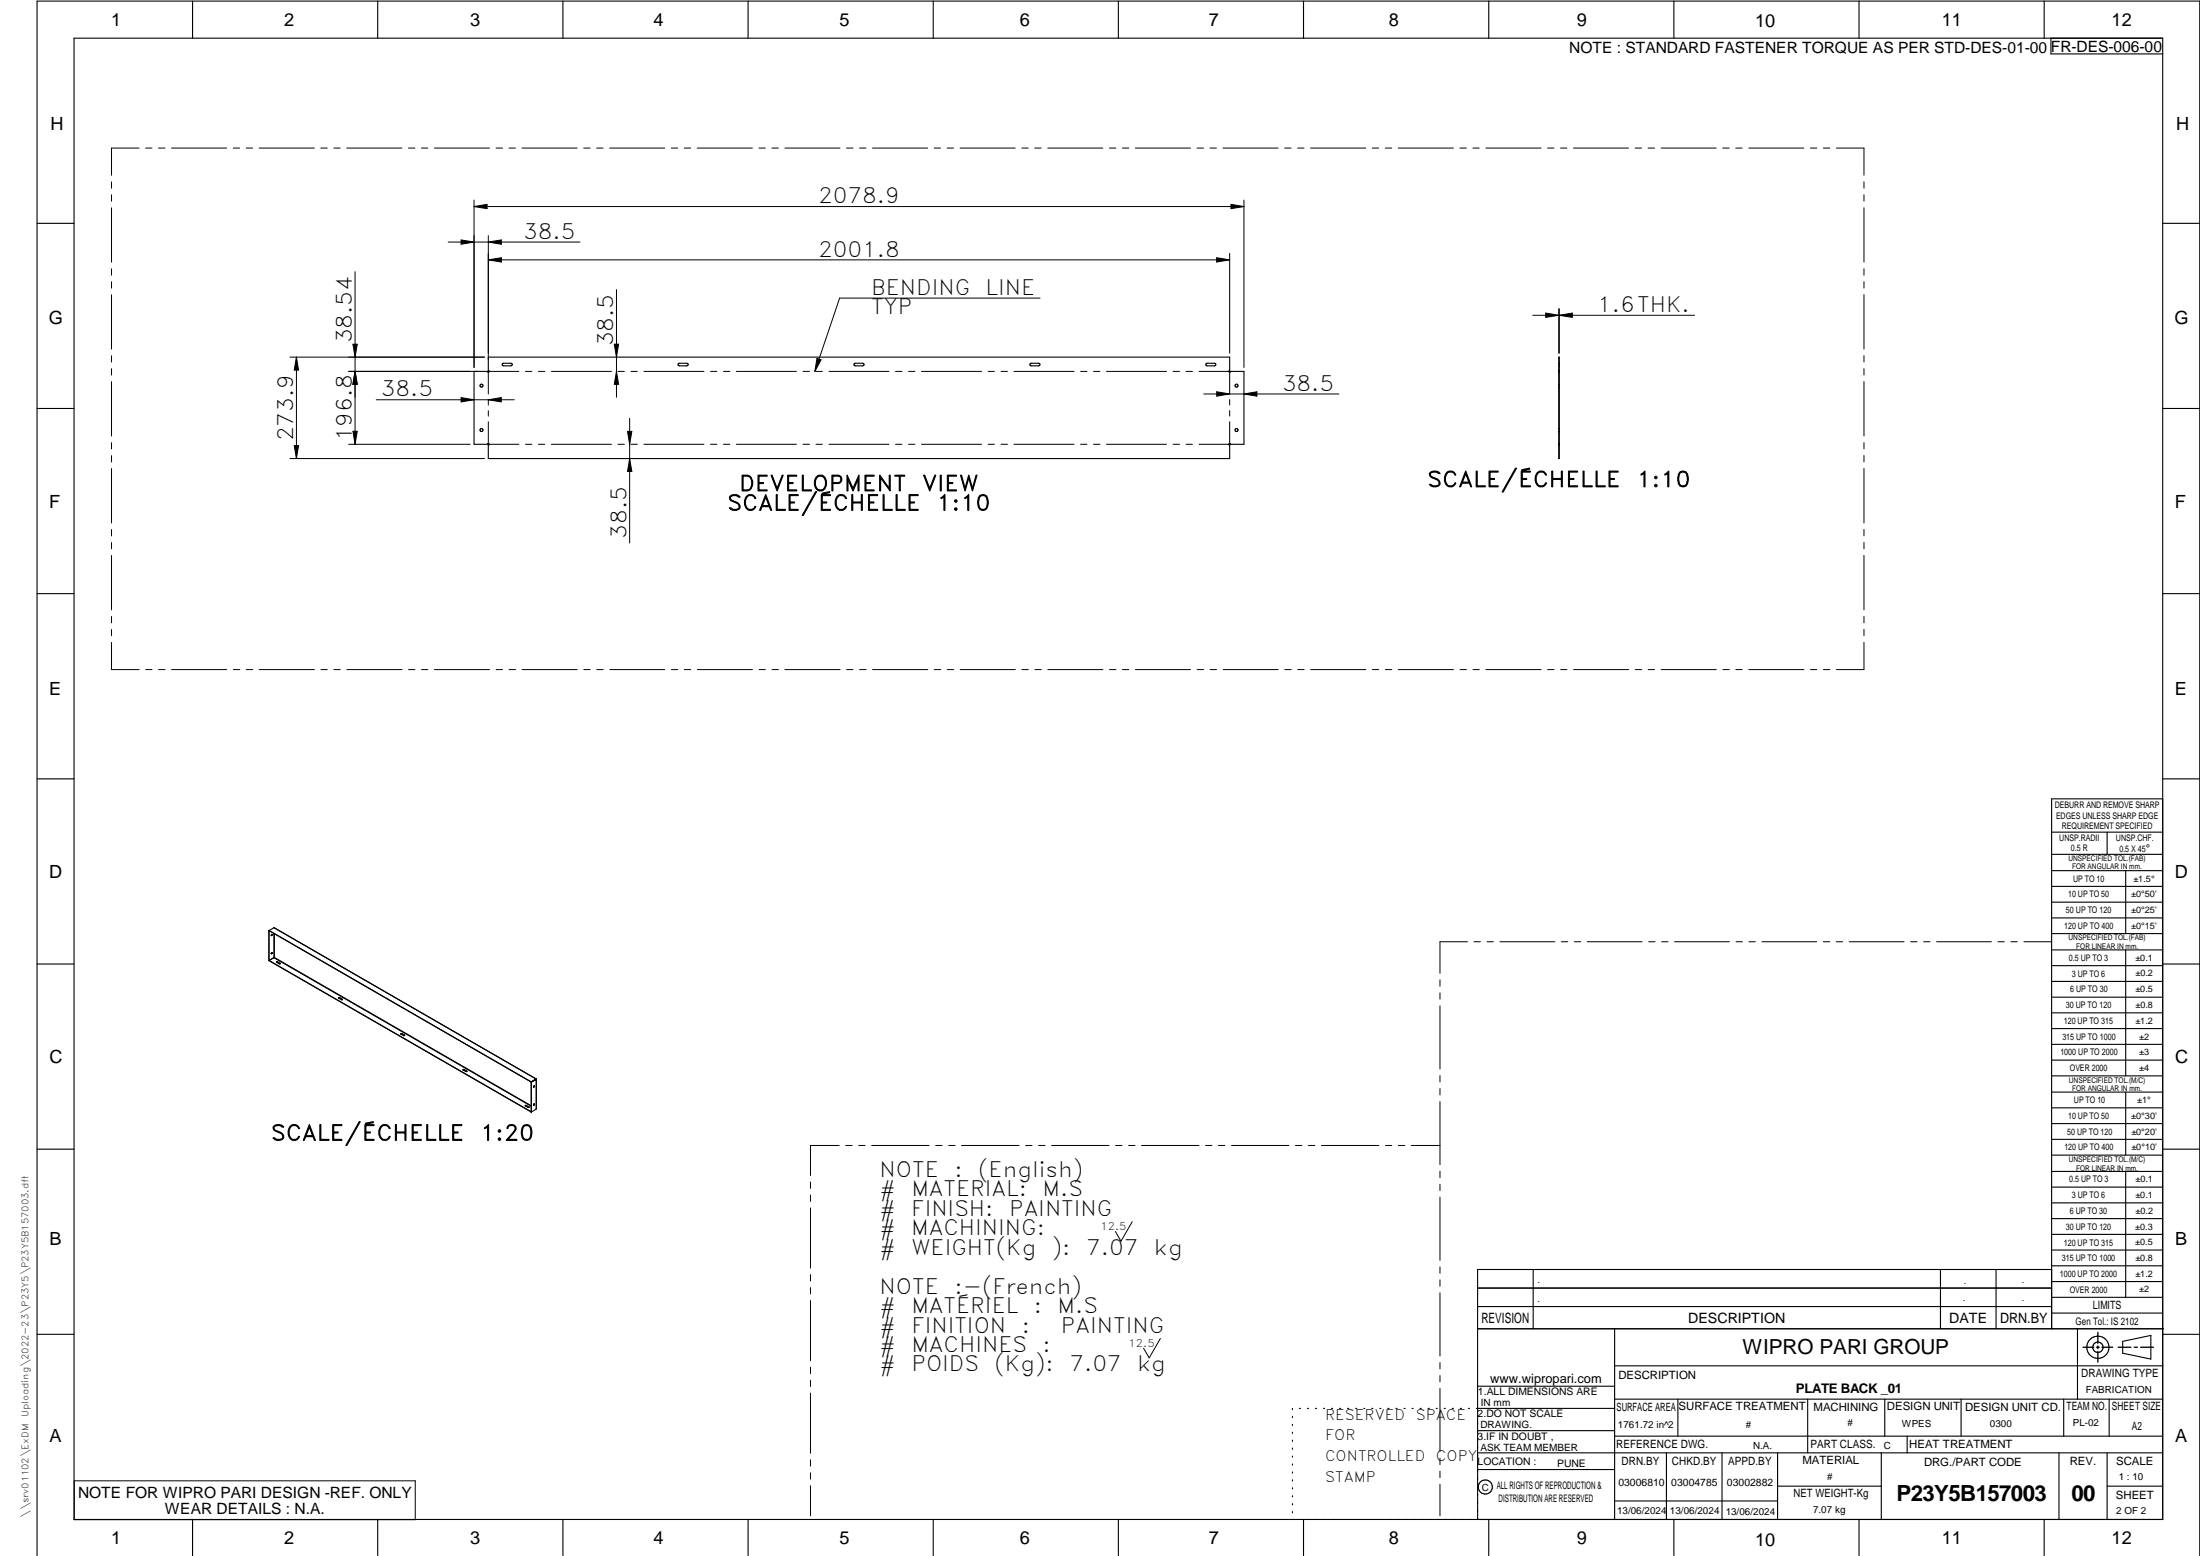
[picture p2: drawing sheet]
<svg xmlns="http://www.w3.org/2000/svg" width="594mm" height="420mm" viewBox="0 0 594 420" stroke-linecap="round" stroke-linejoin="round" font-family="sans-serif">
<g fill="none" stroke="#000" stroke-width=".3">
<path d="M20 10.3h564v400h-564zM52 .3v10M102 .3v10M152 .3v10M202 .3v10M252 .3v10M302 .3v10M352 .3v10M402 .3v10M452 .3v10M502 .3v10M552 .3v10"/>
<path d="M553.8 10.3v4.3h30.2M10 60.3h10M584 60.3h10M135.8 98.1h2.2l.3 .3-.3 .4h-2l-.3-.2zM183.1 98.3l.4-.2h2l.3 .3-.3 .4h-2l-.4-.2zM230.8 98.1h2.2l.3 .3-.3 .4h-2l-.4-.4zM278.3 98.1h2.2l.3 .3-.3 .4h-2l-.4-.4zM325.7 98.3l.3-.2h2l.3 .3-.3 .4h-2l-.3-.2zM420.9 96.4h.2v27.4h-.2zM10 110.3h10M128 100.3h3.7v.2h.3v-.4h-.1v-3.7h200.2v3.7h-.2v.4h.3v-.2h3.7v19.7h-3.7v-.2h-.3v.3h.2v3.7h-200.2v-3.7h.1v-.3h-.3v.2h-3.7zM420.9 100.3h.2"/>
<path d="M420.9 120h.2M420.9 100.1h.2M584 110.3h10M420.9 120.1h.2M10 160.3h10M584 160.3h10M10 210.3h10M584 215.7h-30v143.1M584 210.3h10M554 230.7h30M554 224.7h30M554 235.1h30"/>
<path d="M554 239.4h30M569 224.7v6M574 235.1v17M72.6 251.3l.1 8.1M72.6 251.3h.1M72.7 251.3h.1M72.7 251.2v8.2l70.7 40.9M72.7 259.4l70.7 40.8M72.7 251.2l70.7 41M72.7 251.2l-.1 .1M73.4 252.3l-.1 .3M73.4 257.2l-.1 .3"/>
<path d="M73.5 252.3l-.2 .3M73.5 257.2l-.2 .4M74 258.6l-1.3 .8M74 258.6h.1M74 258.5h.1M74 252.1v6.5M74 250.5h.1M74 250.5l-1.3 .7M74 258.6l69.4 40.1M74 250.5l70.8 40.8M74.1 258.5l-.1 .1M74.1 252.1v6.4"/>
<path d="M74.1 258.5l69.3 40.1M74.6 259.8l.8 .5 .2-.2M74.9 259.8l.7 .4M74.9 259.7l.7 .4M74.9 259.7l-.3 .1M74.9 259.7v.1M74.9 259.8h-.3M554 243.6h30M554 247.9h30M554 252.1h30M554 256.5h30M574 256.5v34"/>
<path d="M10 260.3h10M75.6 260.2h.1M75.6 260.1v.1M91.4 269.5l.8 .5 .3-.1M91.7 269.4l-.3 .1M91.7 269.4l.7 .4M91.7 269.4v.1M91.7 269.5h-.3M91.7 269.5l.7 .4M92.4 269.8l.1 .1M92.4 269.9h.1M92.4 269.8v.1"/>
<path d="M108.5 279.1l-.3 .1 .8 .5 .2-.2M108.5 279.1l.7 .4M108.5 279.1v.1M108.5 279.2h-.3M108.5 279.2l.7 .4M109.2 279.6h.1M109.2 279.5v.1M554 260.8h30M554 265h30M554 269.3h30M554 273.5h30M554 277.7h30"/>
<path d="M584 260.3h10M125 288.9l.8 .4 .2-.1M125.3 288.8l-.3 .1M125.3 288.8l.7 .4M125.3 288.8v.1M125.3 288.9h-.3M125.3 288.9l.7 .4M126 289.3h.1M126 289.2v.1M141.9 298.5l.7 .5h.3M141.9 298.5l.2 .1M141.9 298.5l-.1 .1"/>
<path d="M142.1 298.5h-.2M142.1 298.5l.7 .5M142.1 298.5v.1M142.1 298.6l.7 .4M142.8 299h.1M143.4 292.2h.1M144.1 293.3h.2l-.1 .2zM144.1 298.2l.2-.1v.2l-.2 .2zM144.3 293.2l-.2 .3M144.3 298.1l-.2 .3M144.7 291.4l.1 .1M144.7 291.4h.1"/>
<path d="M144.7 291.4l-1.3 .7v8.2M144.7 291.4l-1.3 .8M144.8 291.3v.1M144.8 291.3l-.1 .1M144.8 291.4v.1M144.8 291.5v8l-1.3 .7M144.8 291.5l-1.3 .7M144.8 291.4h-.1M144.8 291.5h.1M144.8 291.5v7.9M554 282h30M554 286.3h30"/>
<path d="M554 290.5h30M554 294.9h30M554 299.1h30M574 294.9v17M10 310.3h10M143.4 300.2h.1M143.5 300.2l-.1 .1M554 303.4h30M554 307.7h30M554 311.9h30M554 316.3h30M574 316.3v34"/>
<path d="M584 310.3h10M554 320.5h30M554 324.8h30M554 329.1h30M554 333.3h30M554 337.5h30M399 358.8h185.3M399 352.8h155M399 347.8h155M414 342.8v16M436 358.8v51.5M524 342.8v16"/>
<path d="M539 342.8v16M554 342.8h-155v67.5M554 341.8h30M554 346.1h30M554 350.3h30M554 354.6h30M561 358.8v19M10 360.3h10M399 374.3h37M436 368.8h148M436 377.8h148M453.1 377.8v10"/>
<path d="M488.1 377.8v14.5M508.9 377.8v10M529.6 377.8v10M557.3 377.8v10M569.5 377.8v10M573.2 362.2l7.6-1.6v6.4l-7.6-1.6zM584 360.3h10M349 380.3v.3M349 382.4v.4M349 384.6v.3M349 386.7v.4M349 388.9v.3"/>
<path d="M349 391v.4M349 393.2v.3M349 395.3v.3M349 397.4v.4M349 399.6v.3M350.9 380.3h.3M353 380.3h.3M355.2 380.3h.3M357.4 380.3h.3M359.6 380.3h.3M361.7 380.3h.3M363.9 380.3h.3"/>
<path d="M366.1 380.3h.3M368.3 380.3h.3M370.4 380.3h.3M372.6 380.3h.3M374.8 380.3h.3M376.9 380.3h.4M379.1 380.3h.3M381.3 380.3h.3M383.4 380.3h.4M385.6 380.3h.4M387.8 380.3h.3M390 380.3h.3"/>
<path d="M392.1 380.3h.4M394.3 380.3h.4M396.5 380.3h.3M399 396.8h37M399 392.3h185M399 386.3h37M436 387.8h148M436 380.3h-37.3M450 392.3v18M465 392.3v18M480 392.3v18M508 392.3v18"/>
<path d="M515 387.8v4.5M556 392.3v18M569 392.3v18M52 410.3v9.8M102 410.3v9.8M152 410.3v9.8M202 410.3v9.8M252 410.3v9.8M302 410.3v9.8M349 401.7v.4M349 403.9v.3M349 406v.4"/>
<path d="M349 408.2v.3M352 410.3v9.8M402 410.3v9.8M436 405.3h44M452 410.3v9.8M480 401.3h28M502 410.3v9.8M552 410.3v9.8M569 401.3h15M10 420.1v-419.8h584v419.8"/>
<circle cx="130" cy="104.1" r=".4"/>
<circle cx="130" cy="116.1" r=".4"/>
<circle cx="333.9" cy="104.1" r=".4"/>
<circle cx="333.9" cy="116.1" r=".4"/>
<circle cx="566.5" cy="363.8" r="1.4"/>
<circle cx="566.5" cy="363.8" r="3"/>
<circle cx="401.1" cy="401.5" r="1.91"/>
</g>
<g fill="none" stroke="#000" stroke-width=".27">
<path d="M37.5 40h-7.4v7.3M39.3 40h1.7M42.8 40h1.7M46.3 40h14.9M63 40h1.7M66.5 40h1.7M70 40h14.9M86.6 40h1.8M90.1 40h1.8M93.6 40h14.9M110.3 40h1.7M113.8 40h1.7"/>
<path d="M117.3 40h14.9M134 40h1.7M137.4 40h1.8M141 40h14.8M157.6 40h1.8M161.1 40h1.7M164.6 40h14.9M181.3 40h1.7M184.8 40h1.7M188.3 40h14.9M205 40h1.7M208.4 40h1.8"/>
<path d="M211.9 40h14.9M228.6 40h1.7M232.1 40h1.7M235.6 40h14.9M252.3 40h1.7M255.8 40h1.7M259.3 40h14.8M275.9 40h1.8M279.4 40h1.8M282.9 40h14.9M299.6 40h1.7M303.1 40h1.7"/>
<path d="M306.6 40h14.9M323.3 40h1.7M326.7 40h1.8M330.3 40h14.8M346.9 40h1.7M350.4 40h1.7M353.9 40h14.9M370.6 40h1.7M374.1 40h1.7M377.6 40h14.9M394.2 40h1.8M397.7 40h1.8"/>
<path d="M401.2 40h14.9M417.9 40h1.7M421.4 40h1.7M424.9 40h14.9M441.6 40h1.7M445 40h1.8M448.6 40h14.8M465.2 40h1.8M468.7 40h1.7M472.2 40h14.9M488.9 40h1.7M492.4 40h1.7"/>
<path d="M495.9 40h7.4v7.3M30.1 49.1v1.7M30.1 52.6v1.7M30.1 56.1v14.7M128 54v45.2M128 55.8h207.9M128 55.8l3.5-.6v1.1zM332.4 55.2l3.5 .6-3.5 .5zM335.9 54v45.2M503.3 49.1v1.7M503.3 52.6v1.7M503.3 56.1v14.7"/>
<path d="M30.1 72.6v1.7M30.1 76.1v1.7M30.1 79.6v14.7M95.9 73.4v46.6M121 65.4h35.6M124.5 64.8l3.5 .6-3.5 .6zM131.9 63.6v33.6M131.9 70.2l3.5-.6v1.2zM131.9 65.4l3.5-.6v1.2zM131.9 70.2h200.2M166.5 78.2v29.1M328.5 69.6l3.6 .6-3.6 .6z"/>
<path d="M332.1 68.4v27M503.3 72.6v1.7M503.3 76.1v1.7M503.3 79.6v14.7M30.1 96.1v1.7M30.1 99.5v1.8M78.3 96.4h52.5M80 96.4l.6 3.5h-1.1zM80 96.4v27.4M95.3 92.9h1.2l-.6 3.5zM165.9 92.9h1.1l-.5 3.5zM220.6 96.8l1.1 .4-1.7 3.1z"/>
<path d="M280.9 80.5h-54.2l-6.7 19.8M413.9 85.1h43.7M417.4 84.5l3.5 .6-3.5 .6zM420.9 98.1h.1M420.9 98.8h.1M420.9 83.4v12M421.1 85.1l3.5-.6v1.2zM421.1 98.1h.1M421.1 98.8h.1M421.1 83.4v12M503.3 96v1.7M503.3 99.5v1.8"/>
<path d="M30.1 103v14.8M30.1 119.5v1.7M94.1 100.3h34.7M94.1 120h32.9M95.3 116.5h1.2l-.6 3.5zM95.9 100.3l.6 3.5h-1.2zM101.6 107.9h37.3M124.5 107.4l3.5 .5-3.5 .6zM131.9 107.9l3.5-.5v1.1zM131.9 100.5v5.9M131.9 107.9v1.5M131.9 110.9v1.5"/>
<path d="M131.9 113.9v5.9M132 100.3h8.1M132 120h8.1M141.9 100.3h1.7M141.9 120h1.7M145.4 100.3h1.7M145.4 120h1.7M148.9 100.3h16.2M148.9 120h16.2M166.5 100.3l.5 3.5h-1.1zM166.9 100.3h1.7M166.9 120h1.7"/>
<path d="M169.5 116.5h1.1l-.6 3.5zM170 113v33.6M170.4 100.3h1.7M170.4 120h1.7M173.9 100.3h16.2M173.9 120h16.2M191.9 100.3h1.7M191.9 120h1.7M195.4 100.3h1.7M195.4 120h1.7M198.9 100.3h16.2M198.9 120h16.2"/>
<path d="M216.8 100.3h1.8M216.8 120h1.8M220.3 100.3h1.8M220.3 120h1.8M223.9 100.3h16.2M223.9 120h16.2M241.8 100.3h1.8M241.8 120h1.8M245.3 100.3h1.8M245.3 120h1.8M248.8 100.3h16.2M248.8 120h16.2"/>
<path d="M266.8 100.3h1.7M266.8 120h1.7M270.3 100.3h1.7M270.3 120h1.7M273.8 100.3h16.2M273.8 120h16.2M291.8 100.3h1.7M291.8 120h1.7M295.3 100.3h1.7M295.3 120h1.7M298.8 100.3h16.2M298.8 120h16.2"/>
<path d="M316.8 100.3h1.7M316.8 120h1.7M320.3 100.3h1.7M320.3 120h1.7M323.8 100.3h8.1M323.8 120h8.1M325 106.4h36.5M328.6 105.8l3.5 .6-3.5 .6zM332.1 100.5v5.9M332.1 107.9v1.5M332.1 110.9v1.5M332.1 113.9v5.9"/>
<path d="M335.9 106.4l3.5-.6v1.2zM420.9 103.7h.1M420.9 115.7h.1M420.9 100.5h.1M420.9 119.8h.1M420.9 104.5h.1M420.9 116.5h.1M421 100.5h.1M421 119.8h.1M421 104.5h.1M421 116.5h.1M421.1 103.7h.1"/>
<path d="M421.1 115.7h.1M503.3 103v14.7M503.3 119.5v1.7M30.1 123v1.8M30.1 126.5v14.7M78.3 123.8h52.5M79.5 120.3h1.1l-.6 3.5zM170 123.8l.6 3.5h-1.1zM503.3 123v1.7M503.3 126.5v14.7M30.1 143v1.7M30.1 146.5v1.7"/>
<path d="M30.1 150v14.7M503.3 143v1.7M503.3 146.5v1.7M503.3 150v14.7M30.1 173.5v7.3h7.5M30.1 166.5v1.7M30.1 170v1.7M503.3 166.4v1.8M503.3 169.9v1.8M503.3 173.4v7.4h-7.4M39.3 180.8h1.8M42.8 180.8h1.8"/>
<path d="M46.3 180.8h14.9M63 180.8h1.7M66.5 180.8h1.7M70 180.8h14.9M86.6 180.8h1.8M90.2 180.8h1.7M93.7 180.8h14.9M110.3 180.8h1.7M113.8 180.8h1.7M117.3 180.8h14.9M134 180.8h1.7M137.5 180.8h1.7"/>
<path d="M141 180.8h14.9M157.6 180.8h1.8M161.1 180.8h1.8M164.6 180.8h14.9M181.3 180.8h1.7M184.8 180.8h1.7M188.3 180.8h14.9M205 180.8h1.7M208.5 180.8h1.7M212 180.8h14.9M228.6 180.8h1.8M232.1 180.8h1.8"/>
<path d="M235.6 180.8h14.9M252.3 180.8h1.7M255.8 180.8h1.7M259.3 180.8h14.9M275.9 180.8h1.8M279.5 180.8h1.7M282.9 180.8h14.9M299.6 180.8h1.7M303.1 180.8h1.7M306.6 180.8h14.9M323.3 180.8h1.7M326.8 180.8h1.7"/>
<path d="M330.3 180.8h14.9M346.9 180.8h1.8M350.4 180.8h1.8M353.9 180.8h14.9M370.6 180.8h1.7M374.1 180.8h1.7M377.6 180.8h14.9M394.2 180.8h1.8M397.8 180.8h1.7M401.3 180.8h14.9M417.9 180.8h1.7M421.4 180.8h1.7"/>
<path d="M424.9 180.8h14.9M441.6 180.8h1.7M445.1 180.8h1.7M448.6 180.8h14.9M465.2 180.8h1.8M468.7 180.8h1.8M472.2 180.8h14.9M488.9 180.8h1.7M492.4 180.8h1.7M396.3 254.3h-7.5v8.5M398 254.3h1.8M401.5 254.3h1.8"/>
<path d="M405 254.3h14.9M421.6 254.3h1.7M425.1 254.3h1.7M428.6 254.3h14.8M445.2 254.3h1.7M448.7 254.3h1.7M452.2 254.3h14.8M468.8 254.3h1.7M472.3 254.3h1.7M475.8 254.3h14.8M492.4 254.3h1.7M495.9 254.3h1.7"/>
<path d="M499.4 254.3h14.8M515.9 254.3h1.8M519.4 254.3h1.8M522.9 254.3h14.9M539.5 254.3h1.7M543 254.3h1.7M546.5 254.3h7.4M388.8 264.6v1.7M388.8 268.1v1.7M388.8 271.6v17M388.8 290.4v1.8M388.8 293.9v1.8"/>
<path d="M388.8 297.4v17.1M218.9 319.2v1.7M226.6 309.3h-7.7v8.1M228.4 309.3h1.7M231.9 309.3h1.7M235.4 309.3h15.5M252.7 309.3h1.7M256.2 309.3h1.7M259.7 309.3h15.5M277 309.3h1.7M280.5 309.3h1.7M284 309.3h15.5"/>
<path d="M301.2 309.3h1.8M304.8 309.3h1.7M308.2 309.3h15.6M325.5 309.3h1.8M329 309.3h1.8M332.5 309.3h15.6M349.8 309.3h1.8M353.3 309.3h1.7M356.8 309.3h15.5M374.1 309.3h1.7M377.6 309.3h1.7M381.1 309.3h7.7"/>
<path d="M388.8 316.3v1.7M388.8 319.8v1.7M218.9 322.7v1.7M218.9 326.2v16.2M305.7 329.9l-3 5.3-1.5-2.7M388.8 323.3v17M218.9 344.2v1.7M218.9 347.7v1.7M218.9 351.2v16.2M388.8 342.1v1.7M388.8 345.6v1.7M388.8 349.1v17.1"/>
<path d="M218.9 369.2v1.7M218.9 372.7v1.7M218.9 376.2v16.2M313.3 361.4l-3 5.3-1.5-2.7M388.8 367.9v1.8M388.8 371.4v1.7M388.8 374.9v17.1M20 399.9h92.1v10.5h-92.1zM218.9 394.2v1.7M218.9 397.7v1.7M388.8 393.8v1.7M388.8 397.3v1.7"/>
<path d="M218.9 401.2v8.1M388.8 400.8v8.5"/>
</g>
<path d="M566.5 359.8v2.9M562.5 363.8h2.9M566.1 363.8h.8M566.5 363.5v.7M566.5 364.9v2.9M567.6 363.8h2.9M572 363.8h3.4M576.3 363.8h.9M578.1 363.8h3.4" fill="none" stroke="#000" stroke-width=".36"/>
<g fill="#000">
<path d="M128 55.8l3.5-.6v1.1zM332.4 55.2l3.5 .6-3.5 .5zM124.5 64.8l3.5 .6-3.5 .6zM131.9 70.2l3.5-.6v1.2zM131.9 65.4l3.5-.6v1.2zM328.5 69.6l3.6 .6-3.6 .6zM80 96.4l.6 3.5h-1.1zM95.3 92.9h1.2l-.6 3.5zM165.9 92.9h1.1l-.5 3.5zM220.6 96.8l1.1 .4-1.7 3.1zM417.4 84.5l3.5 .6-3.5 .6zM421.1 85.1l3.5-.6v1.2z"/>
<path d="M95.9 100.3l.6 3.5h-1.2zM95.3 116.5h1.2l-.6 3.5zM124.5 107.4l3.5 .5-3.5 .6zM131.9 107.9l3.5-.5v1.1zM166.5 100.3l.5 3.5h-1.1zM169.5 116.5h1.1l-.6 3.5zM328.6 105.8l3.5 .6-3.5 .6zM335.9 106.4l3.5-.6v1.2zM79.5 120.3h1.1l-.6 3.5zM170 123.8l.6 3.5h-1.1z"/>
</g>
<g font-size="6">
<text x="512.1" y="405.2">P23Y5B157003</text>
<text x="559.4" y="405.2">00</text>
</g>
<g font-size="5.7">
<text x="221" y="54.9">2078.9</text>
<text x="141.3" y="64.5">38.5</text>
<text x="221" y="69.3">2001.8</text>
<text x="235.2" y="79.6">BENDING</text>
<text x="266.2" y="79.6">LINE</text>
<text x="235.2" y="84.9">TYP</text>
<text x="431.3" y="84.2">1.6THK.</text>
<text x="95" y="92.7" transform="rotate(-90 95 92.7)">38.54</text>
<text x="165.6" y="93.5" transform="rotate(-90 165.6 93.5)">38.5</text>
<text x="102.8" y="107.1">38.5</text>
<text x="346.2" y="105.5">38.5</text>
<text x="79.2" y="119.2" transform="rotate(-90 79.2 119.2)">273.9</text>
<text x="95" y="119.2" transform="rotate(-90 95 119.2)">196.8</text>
<text x="385.4" y="131.5">SCALE/ÉCHELLE</text>
<text x="442" y="131.5">1:10</text>
<text x="196.4" y="137.8">SCALE/ÉCHELLE</text>
<text x="199.6" y="132.6">DEVELOPMENT</text>
<text x="249.1" y="132.6">VIEW</text>
<text x="252.9" y="137.8">1:10</text>
<text x="169.2" y="145.4" transform="rotate(-90 169.2 145.4)">38.5</text>
<text x="73.2" y="307.9">SCALE/ÉCHELLE</text>
<text x="129.7" y="307.9">1:20</text>
<text x="237.5" y="317.8">NOTE</text>
<text x="257.7" y="317.8">:</text>
<text x="264.2" y="317.8">(English)</text>
<text x="237.5" y="323.1">#</text>
<text x="246.1" y="323.1">MATERIAL:</text>
<text x="281.5" y="323.1">M.S</text>
<text x="237.5" y="328.3">#</text>
<text x="246.1" y="328.3">FINISH:</text>
<text x="272.5" y="328.3">PAINTING</text>
<text x="237.5" y="333.6">#</text>
<text x="246.1" y="333.6">MACHINING:</text>
<text x="237.5" y="338.8">#</text>
<text x="246.1" y="338.8">WEIGHT(Kg</text>
<text x="284" y="338.8">):</text>
<text x="293.3" y="338.8">7.07</text>
<text x="311.6" y="338.8">kg</text>
<text x="237.5" y="349.3">NOTE</text>
<text x="257.7" y="349.3">:-(French)</text>
<text x="237.5" y="354.6">#</text>
<text x="237.5" y="359.8">#</text>
<text x="246.1" y="354.6">MATÉRIEL</text>
<text x="246.1" y="359.8">FINITION</text>
<text x="275.9" y="359.8">:</text>
<text x="279.2" y="354.6">:</text>
<text x="285.6" y="354.6">M.S</text>
<text x="286.5" y="359.8">PAINTING</text>
<text x="237.5" y="365.1">#</text>
<text x="246.1" y="365.1">MACHINES</text>
<text x="281.6" y="365.1">:</text>
<text x="237.5" y="370.3">#</text>
<text x="246.1" y="370.3">POIDS</text>
<text x="268.6" y="370.3">(Kg):</text>
<text x="288.8" y="370.3">7.07</text>
<text x="307.1" y="370.3">kg</text>
</g>
<text font-size="5.6" x="470.5" y="365.5">WIPRO PARI GROUP</text>
<g font-size="4.9">
<text x="30" y="7">1</text>
<text x="76.7" y="7">2</text>
<text x="127" y="7">3</text>
<text x="176.5" y="7">4</text>
<text x="226.7" y="7">5</text>
<text x="275.4" y="7">6</text>
<text x="326.4" y="7">7</text>
<text x="375" y="7">8</text>
<text x="425.8" y="7">9</text>
<text x="473.9" y="7.4">10</text>
<text x="524.3" y="7">11</text>
<text x="570.2" y="7">12</text>
<text x="13.6" y="35.2">H</text>
<text x="587.6" y="35.2">H</text>
<text x="13.2" y="87.5">G</text>
<text x="587.2" y="87.5">G</text>
<text x="13.3" y="137.1">F</text>
<text x="587.3" y="137.1">F</text>
<text x="13.3" y="187.6">E</text>
<text x="587.3" y="187.6">E</text>
<text x="13.3" y="237">D</text>
<text x="587.3" y="237">D</text>
<text x="13.4" y="287.1">C</text>
<text x="587.4" y="287.1">C</text>
<text x="13.4" y="336.3">B</text>
<text x="587.4" y="336.3">B</text>
<text x="13.4" y="389.3">A</text>
<text x="587.4" y="389.3">A</text>
<text x="30" y="417">1</text>
<text x="76.7" y="417">2</text>
<text x="127" y="417">3</text>
<text x="176.5" y="417">4</text>
<text x="226.7" y="417">5</text>
<text x="275.4" y="417">6</text>
<text x="326.4" y="417">7</text>
<text x="375" y="417">8</text>
<text x="425.8" y="417">9</text>
<text x="473.9" y="417.4">10</text>
<text x="524.3" y="417">11</text>
<text x="570.2" y="417">12</text>
</g>
<g font-size="4.2">
<text x="423.7" y="14.3">NOTE : STANDARD FASTENER TORQUE AS PER STD-DES-01-00</text>
<text x="553.8" y="14">FR-DES-006-00</text>
<text x="21.1" y="404.4">NOTE FOR WIPRO PARI DESIGN -REF. ONLY</text>
<text x="44.5" y="408.9">WEAR DETAILS : N.A.</text>
</g>
<g font-size="3.9">
<text x="357.8" y="383.4">RESERVED</text>
<text x="382.3" y="383.4">SPACE</text>
<text x="357.8" y="388.9">FOR</text>
<text x="357.8" y="394.5">CONTROLLED</text>
<text x="387.8" y="394.5">COPY</text>
<text x="357.8" y="400.1">STAMP</text>
</g>
<g font-size="3.8">
<text x="400.1" y="357.1">REVISION</text>
<text x="455.9" y="357.1">DESCRIPTION</text>
<text x="526.4" y="357.1">DATE</text>
<text x="540.1" y="357.1">DRN.BY</text>
</g>
<text font-size="3.6" x="485" y="376.2">PLATE BACK _01</text>
<text font-size="3.5" x="402.4" y="373.3">www.wipropari.com</text>
<g font-size="3.1">
<text x="565.2" y="353.5">LIMITS</text>
<text x="562" y="371.7">DRAWING TYPE</text>
<text x="437" y="372.3">DESCRIPTION</text>
<text x="436.5" y="380.9">SURFACE AREA</text>
<text x="453.3" y="380.9">SURFACE TREATMENT</text>
<text x="489.7" y="380.9">MACHINING</text>
<text x="509.5" y="380.9">DESIGN UNIT</text>
<text x="530.6" y="380.9">DESIGN UNIT CD.</text>
<text x="558" y="380.7">TEAM NO.</text>
<text x="570.3" y="380.7">SHEET SIZE</text>
<text x="575.6" y="386.1">A2</text>
<text x="436.4" y="391.1">REFERENCE DWG.</text>
<text x="437.9" y="395.5">DRN.BY</text>
<text x="451.5" y="395.5">CHKD.BY</text>
<text x="466.6" y="395.5">APPD.BY</text>
<text x="486.7" y="395.4">MATERIAL</text>
<text x="488.9" y="391">PART CLASS.</text>
<text x="515.6" y="391">HEAT TREATMENT</text>
<text x="519.6" y="395.9">DRG./PART CODE</text>
<text x="558.9" y="395.6">REV.</text>
<text x="571.4" y="395.6">SCALE</text>
<text x="484.3" y="404.3">NET WEIGHT-Kg</text>
<text x="571.4" y="404.7">SHEET</text>
</g>
<text font-size="3" x="579.5" y="230.1">°</text>
<g font-size="2.8">
<text x="297.2" y="332.1">12.5</text>
<text x="560.5" y="357.7">Gen Tol.: IS 2102</text>
<text x="304.8" y="363.6">12.5</text>
<text x="399.1" y="376.7">1.ALL DIMENSIONS ARE</text>
<text x="399" y="382.7">2.DO NOT SCALE</text>
<text x="399" y="388.7">3.IF IN DOUBT ,</text>
<text x="399" y="395.5">LOCATION :</text>
<text x="420.5" y="396">PUNE</text>
<text x="437" y="401.3">03006810</text>
<text x="451.3" y="401.2">03004785</text>
<text x="466.3" y="401.3">03002882</text>
<text x="404.2" y="402">ALL RIGHTS OF REPRODUCTION &amp;</text>
<text x="404.7" y="405.4">DISTRIBUTION ARE RESERVED</text>
</g>
<g font-size="2.7">
<text x="563.2" y="376.2">FABRICATION</text>
<text x="399.9" y="379.7">IN mm</text>
<text x="399.8" y="385.7">DRAWING.</text>
<text x="436.9" y="385.5">1761.72 in^2</text>
<text x="471.4" y="385.6">#</text>
<text x="498.9" y="385.1">#</text>
<text x="513.6" y="385.3">WPES</text>
<text x="537.3" y="385.2">0300</text>
<text x="559.7" y="385.2">PL-02</text>
<text x="399.8" y="391.8">ASK TEAM MEMBER</text>
<text x="473.4" y="391.2">N.A.</text>
<text x="508.7" y="391.2">C</text>
<text x="493.4" y="399.6">#</text>
<text x="572.1" y="399.8">1 : 10</text>
<text x="400.1" y="402.5">C</text>
<text x="436.7" y="408.7">13/06/2024</text>
<text x="450.9" y="408.8">13/06/2024</text>
<text x="466" y="409">13/06/2024</text>
<text x="489.6" y="408.5">7.07 kg</text>
<text x="571.5" y="408.7">2 OF 2</text>
</g>
<g font-size="2.5">
<text x="559.2" y="229.9">0.5 R</text>
<text x="572.3" y="230.1">0.5 X 45</text>
<text x="559.4" y="323.5">3 UP TO 6</text>
<text x="558.9" y="327.8">6 UP TO 30</text>
<text x="557.8" y="332">30 UP TO 120</text>
<text x="415.2" y="346.4">.</text>
<text x="530.3" y="346.6">.</text>
<text x="545.9" y="346.4">.</text>
<text x="415.2" y="351.5">.</text>
<text x="530.1" y="351.3">.</text>
<text x="545.9" y="351.4">.</text>
</g>
<g font-size="2.4">
<text x="554.9" y="218.3">DEBURR AND REMOVE SHARP</text>
<text x="555.2" y="221.1">EDGES UNLESS SHARP EDGE</text>
<text x="556.1" y="227.2">UNSP.RADII</text>
<text x="556.8" y="223.8">REQUIREMENT SPECIFIED</text>
<text x="571.4" y="227">UNSP.CHF.</text>
<text x="559.8" y="238">UP TO 10</text>
<text x="576.1" y="238.1">±1.5°</text>
<text x="558.5" y="242.3">10 UP TO 50</text>
<text x="575.5" y="242.3">±0°50'</text>
<text x="557.4" y="250.8">120 UP TO 400</text>
<text x="557.9" y="246.5">50 UP TO 120</text>
<text x="575.5" y="250.8">±0°15'</text>
<text x="575.5" y="246.6">±0°25'</text>
<text x="558.7" y="259.4">0.5 UP TO 3</text>
<text x="559.5" y="263.7">3 UP TO 6</text>
<text x="576.6" y="259.4">±0.1</text>
<text x="576.6" y="263.7">±0.2</text>
<text x="559" y="268">6 UP TO 30</text>
<text x="576.6" y="268">±0.5</text>
<text x="557.9" y="272.2">30 UP TO 120</text>
<text x="576.6" y="272.2">±0.8</text>
<text x="556.9" y="280.7">315 UP TO 1000</text>
<text x="557.3" y="276.5">120 UP TO 315</text>
<text x="576.6" y="276.5">±1.2</text>
<text x="577.7" y="280.7">±2</text>
<text x="556.4" y="284.9">1000 UP TO 2000</text>
<text x="577.6" y="285">±3</text>
<text x="558.9" y="289.2">OVER 2000</text>
<text x="577.7" y="289.3">±4</text>
<text x="560" y="297.9">UP TO 10</text>
<text x="577.1" y="297.9">±1°</text>
<text x="558.5" y="302.1">10 UP TO 50</text>
<text x="575.5" y="302.2">±0°30'</text>
<text x="557.5" y="310.6">120 UP TO 400</text>
<text x="558.2" y="306.4">50 UP TO 120</text>
<text x="575.5" y="310.6">±0°10'</text>
<text x="575.5" y="306.4">±0°20'</text>
<text x="558.8" y="319.2">0.5 UP TO 3</text>
<text x="576.6" y="323.5">±0.1</text>
<text x="576.6" y="319.3">±0.1</text>
<text x="576.7" y="327.8">±0.2</text>
<text x="576.6" y="332">±0.3</text>
<text x="556.8" y="340.6">315 UP TO 1000</text>
<text x="557.3" y="336.3">120 UP TO 315</text>
<text x="576.6" y="336.3">±0.5</text>
<text x="576.6" y="340.6">±0.8</text>
<text x="556.2" y="344.8">1000 UP TO 2000</text>
<text x="576.6" y="344.8">±1.2</text>
<text x="558.9" y="349">OVER 2000</text>
<text x="577.7" y="349">±2</text>
<text x="7.7" y="382.7" transform="rotate(-90 7.7 382.7)">Uploading\2022-23\P23Y5\P23Y5B157003.dft</text>
<text x="7.7" y="409.9" transform="rotate(-90 7.7 409.9)">\\srv01102\ExDM</text>
</g>
<g font-size="2.1">
<text x="558.6" y="232.4">UNSPECIFIED TOL.(FAB)</text>
<text x="559.5" y="234.8">FOR ANGULAR IN mm.</text>
<text x="558.6" y="254">UNSPECIFIED TOL.(FAB)</text>
<text x="560.7" y="256.3">FOR LINEAR IN mm.</text>
<text x="558.7" y="292.4">UNSPECIFIED TOL.(M/C)</text>
<text x="559.6" y="294.7">FOR ANGULAR IN mm.</text>
<text x="558.7" y="313.8">UNSPECIFIED TOL.(M/C)</text>
<text x="560.6" y="316.2">FOR LINEAR IN mm.</text>
</g>
</svg>
